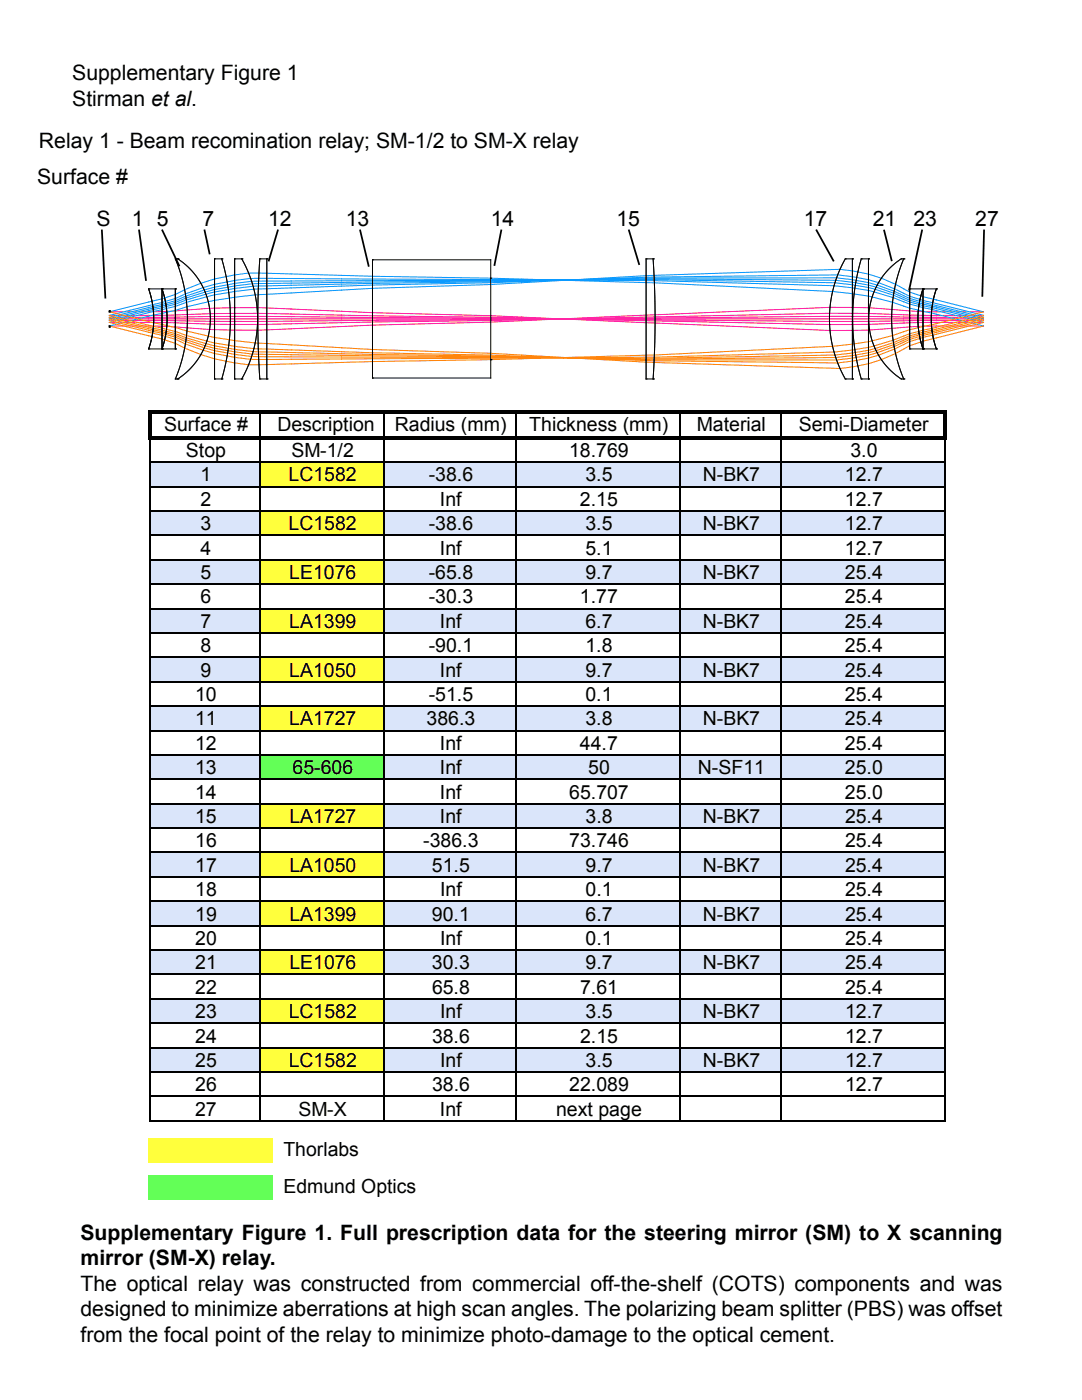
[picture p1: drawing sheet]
<svg xmlns="http://www.w3.org/2000/svg" width="216mm" height="279mm" viewBox="0 0 216 279" stroke-linecap="round" stroke-linejoin="round" font-family="sans-serif">
<!-- layer: Layer 1 -->
<path d="M21.8 62.2l11.5-.1a157.3 157.3 0 0 1 19.9-.6l21.1 .9 23.6 .6 67.7 3 4.6-.1a129.2 129.2 0 0 0 13-.8h13M21.8 62.9h10.5l9.6-.3 9.5-.1 61 1.1M21.8 63.6h174.4M46 63.1l66.4 .5M46 63.1l-24.2 .2M112.4 63.6l53.1 1.2 7.9-.1 10.8-.3 12-.1M112.4 63.6l53.1 .6 30.7-.2M196.2 62.2l-13-.1a142.9 142.9 0 0 0-17.6-.8l-67.7 3-23.6 .6-21.1 .9a164.5 164.5 0 0 1-19.9-.7h-11.5M196.2 62.9h-12l-10.8-.3-7.9-.1-67.6 1.5-23.6 .3-21.1 .4a416 416 0 0 1-22.5-.4h-8.9M196.2 63.3l-30.7-.2-114.1 1.1-29.6-.2" fill="none" stroke="#ff0096" stroke-width=".2"/>
<path d="M21.8 63.3l8.7-2.1a33.2 33.2 0 0 0 6.6-2.1 48 48 0 0 1 16.1-3l77.3-.3 36.1 .6a39.3 39.3 0 0 1 14.9 3.9l14.7 3.6M21.8 62.9l8.7-2.1a30.2 30.2 0 0 0 6.5-2.1 44 44 0 0 1 16.2-3.1l44.7 .2a1686.2 1686.2 0 0 1 68.5 1.2l3.7 .4a40.7 40.7 0 0 1 11.4 3.3l14.7 3.6M21.8 62.2l8.5-2.1a25.5 25.5 0 0 0 6.5-2.3 38.4 38.4 0 0 1 12.8-3.3l24.7 .6a1896.5 1896.5 0 0 1 91.8 3.1l4 .4a44.2 44.2 0 0 1 11.4 2.9l14.7 3.5M196.2 62.2l-9.9-2.5a24 24 0 0 1-7.6-3 29.8 29.8 0 0 0-11.1-3 1448.3 1448.3 0 0 0-69.7 3.1l-23.6 .7-21.1 1.2a75.9 75.9 0 0 0-18.2 3.2l-4.3 1-8.9 2.2M196.2 62.9l-10.1-2.5a28.2 28.2 0 0 1-7.6-2.8 32.3 32.3 0 0 0-11.3-2.7l-38.3 .4-31 1.1-23.6 .5-21.1 .7a60.2 60.2 0 0 0-18.2 3.5l-13.2 3.2M196.2 63.3l-10.1-2.5a30.8 30.8 0 0 1-7.7-2.7 34.1 34.1 0 0 0-11.5-2.7 1418.5 1418.5 0 0 0-62.8 .7l-50.9 1a54.3 54.3 0 0 0-18.2 3.6l-13.2 3.3M196.2 63.6l-10.2-2.5a33.4 33.4 0 0 1-7.7-2.6 36 36 0 0 0-11.5-2.6l-36.3-.3-77.3 1a50.1 50.1 0 0 0-18.2 3.8l-13.2 3.2" fill="none" stroke="#0096ff" stroke-width=".2"/>
<path d="M21.8 63.6l8.7 2.2a36.6 36.6 0 0 1 6.6 2 51.9 51.9 0 0 0 16.1 2.9l44.7 .5a1591.1 1591.1 0 0 0 68.9 .2 37.1 37.1 0 0 0 14.7-4l2.7-.8 12-2.9M21.8 63.3l13.2 3.3a54.2 54.2 0 0 0 18.2 3.6l77.3 1.6h36.4a35.2 35.2 0 0 0 14.6-4.1l2.7-.8 12-2.9M21.8 62.9l13.2 3.2a60.2 60.2 0 0 0 18.2 3.6l21.1 .7 23.6 .5 31 1.1 38.3 .4a33.2 33.2 0 0 0 14.3-4.2l2.7-.9 12-2.9M21.8 62.2l8.9 2.2 4.3 .9a76 76 0 0 0 18.2 3.3l21.1 1.2a1540.2 1540.2 0 0 1 56.2 2.5l37.1 1.2a30.1 30.1 0 0 0 13.9-4.5l2.7-.9 12-3M196.2 62.2l-10.3 2.6a53.5 53.5 0 0 0-7.8 2.2 49.6 49.6 0 0 1-12 2.1 1899.5 1899.5 0 0 1-91.8 3.1l-21.1 .6a35.5 35.5 0 0 1-18.2-4.3l-2.7-.9-10.5-2.5M196.2 63l-10.3 2.5a41.2 41.2 0 0 0-7.7 2.4 41.2 41.2 0 0 1-11.8 2.4l-35.8 1-79 .4a44 44 0 0 1-16.6-4l-2.7-.8-10.5-2.6M196.2 63.3l-10.2 2.6a36.7 36.7 0 0 0-7.7 2.5 38.1 38.1 0 0 1-11.7 2.5l-36.1 .6-78.9-.3a48 48 0 0 1-16.6-3.9l-13.2-3.3" fill="none" stroke="#ff8000" stroke-width=".2"/>
<g fill="none" stroke="#000" stroke-width=".2">
<path d="M29.7 57.7h.1M29.7 57.7h5.3M29.7 57.7l.7 2.8 .3 2.9-.2 3-.8 3.2M32.3 57.7l.8 2.9 .2 2.9-.2 3-.8 3.1M32.3 57.7h.1M32.3 57.7v11.9M35 51.7l1 2.8 .7 2.8 .5 3 .2 3.1-.1 2.8-.4 3.2-.9 3.4-1 2.8M35 57.7h.1M35 51.7h.1M35 57.7v11.9M35 51.7h.5M35.5 51.7h.1"/>
<path d="M35.5 51.7a14.3 14.3 0 0 1 0 23.9M42.8 51.7h.1M42.8 51.7h1.4M42.8 51.7v23.9M44.2 51.7h.1M44.2 51.7l.9 3.2 .4 2.8 .4 3 .1 2.9-.1 3-.4 3-.4 2.8-.9 3.2M46.8 51.7h.1M46.8 51.7h1.4M46.8 51.7v23.9M48.2 51.7l1.4 2.8 1 3 .6 3.2 .2 2.9-.2 3-.6 3.2-1 3-1.4 2.8M48.2 51.7h.1M51.8 51.7l-.4 11.7 .1 6.2 .3 6"/>
<path d="M51.8 51.7h.1M51.8 51.7h1.4M53.2 51.7h.1M53.2 51.7v23.9M74.3 51.9h.1M74.3 51.9v23.5M74.3 51.9h23.6v23.5h-23.6M97.9 55.5h.1M128.9 51.7h.1M128.9 51.7h1.4M128.9 51.7v23.9M130.3 51.7h.1"/>
<path d="M130.3 51.7l.4 11.3-.1 6.2-.3 6.4M168.7 51.7l-1.4 2.8-.9 2.8-.7 3-.2 3.1 .2 3.2 .6 3.2 1 3 1.4 2.8M168.7 51.7h.1M168.7 51.7h1.4M170.1 51.7h.1M170.1 51.7v23.9M171.9 51.7l-.8 3-.5 3-.4 3-.1 2.9 .1 3 .4 3 .5 3 .8 3M171.9 51.7h.1M171.9 51.7h1.4M173.3 51.7h.1M173.3 51.7v23.9M179.8 51.7h.1"/>
<path d="M179.8 51.7h.5M179.8 51.7a14.3 14.3 0 0 0 0 23.9M180.3 51.7l-1 2.8-.8 3-.4 3-.2 3.1 .2 3.2 .4 3 .7 2.8 1.1 3M180.3 51.7h.1M181.5 57.7h.1M181.5 57.7h5.3M181.5 57.7v11.9M184.2 57.7h.1M184.2 57.7v11.9M184.2 57.7l-.8 2.9-.2 2.9 .2 3.2 .8 2.9M186.8 57.7h.1M186.8 57.7l-.7 2.8-.3 2.9 .3 3.1 .7 3.1"/>
<path d="M21.7 65.1h.2M21.7 62.2h.2M21.8 65.3h.1M21.8 62h.1M21.8 62v.2M21.8 65.1v.2M21.9 65.1h.1M21.9 62.2h.1M29.7 69.6h.1M29.7 69.6h5.3M32.3 69.6h.1M35 69.6h.1"/>
<path d="M35 75.6h.1M35 75.6h.5M35.5 75.6h.1M42.8 75.6h.1M42.8 75.6h1.4M44.2 75.6h.1M46.8 75.6h.1M46.8 75.6h1.4M48.2 75.6h.1M51.8 75.6h.1M51.8 75.6h1.4M53.2 75.6h.1"/>
<path d="M74.3 75.4h.1M97.9 71.8h.1M128.9 75.6h.1M128.9 75.6h1.4M130.3 75.6h.1M168.7 75.6h.1M168.7 75.6h1.4M170.1 75.6h.1M171.9 75.6h.1M171.9 75.6h1.4M173.3 75.6h.1M179.8 75.6h.1"/>
<path d="M179.8 75.6h.5M180.3 75.6h.1M181.5 69.6h.1M181.5 69.6h5.3M184.2 69.6h.1M184.2 69.5h.1M186.8 69.6h.1"/>
</g>
<path d="M20.3 45.8l.7 13.8M27.7 45.8l1.4 10.2M32.3 45.8l3.5 7.4M40.8 45.8l1 5M55.5 45.8l-1.9 6.4M71.8 45.8l1.8 7.4M100.1 45.8l-1.5 7.3M125.5 45.8l2.1 7.1M162.8 45.8l3.6 6.4M176.4 45.8l1.5 6.3M184 45.8l-2.6 12.2M196.4 45.8l-.4 13.4" fill="none" stroke="#000" stroke-width=".35"/>
<path d="M30.2 92.2h21.7v4.9h-21.7z" fill="#dae5fa"/>
<path d="M51.9 92.2h24.7v4.9h-24.7z" fill-rule="evenodd" fill="#ffff3c"/>
<g fill="#dae5fa">
<path d="M76.6 92.2h112v4.9h-112z"/>
<path d="M30.2 102h21.7v4.9h-21.7z"/>
</g>
<path d="M51.9 102h24.7v4.9h-24.7z" fill-rule="evenodd" fill="#ffff3c"/>
<g fill="#dae5fa">
<path d="M76.6 102h112v4.9h-112z"/>
<path d="M30.2 111.7h21.7v4.9h-21.7z"/>
</g>
<path d="M51.9 111.7h24.7v4.9h-24.7z" fill-rule="evenodd" fill="#ffff3c"/>
<g fill="#dae5fa">
<path d="M76.6 111.7h112v4.9h-112z"/>
<path d="M30.2 121.4h21.7v5h-21.7z"/>
</g>
<path d="M51.9 121.4h24.7v5h-24.7z" fill-rule="evenodd" fill="#ffff3c"/>
<g fill="#dae5fa">
<path d="M76.6 121.4h112v5h-112z"/>
<path d="M30.2 131.2h21.7v4.9h-21.7z"/>
</g>
<path d="M51.9 131.2h24.7v4.9h-24.7z" fill-rule="evenodd" fill="#ffff3c"/>
<g fill="#dae5fa">
<path d="M76.6 131.2h112v4.9h-112z"/>
<path d="M30.2 140.9h21.7v4.9h-21.7z"/>
</g>
<path d="M51.9 140.9h24.7v4.9h-24.7z" fill-rule="evenodd" fill="#ffff3c"/>
<g fill="#dae5fa">
<path d="M76.6 140.9h112v4.9h-112z"/>
<path d="M30.2 150.7h21.7v4.9h-21.7z"/>
</g>
<path d="M51.9 150.7h24.7v4.9h-24.7z" fill-rule="evenodd" fill="#63ff57"/>
<g fill="#dae5fa">
<path d="M76.6 150.7h112v4.9h-112z"/>
<path d="M30.2 160.4h21.7v4.9h-21.7z"/>
</g>
<path d="M51.9 160.4h24.7v4.9h-24.7z" fill-rule="evenodd" fill="#ffff3c"/>
<g fill="#dae5fa">
<path d="M76.6 160.4h112v4.9h-112z"/>
<path d="M30.2 170.1h21.7v4.9h-21.7z"/>
</g>
<path d="M51.9 170.1h24.7v4.9h-24.7z" fill-rule="evenodd" fill="#ffff3c"/>
<g fill="#dae5fa">
<path d="M76.6 170.1h112v4.9h-112z"/>
<path d="M30.2 179.9h21.7v4.9h-21.7z"/>
</g>
<path d="M51.9 179.9h24.7v4.9h-24.7z" fill-rule="evenodd" fill="#ffff3c"/>
<g fill="#dae5fa">
<path d="M76.6 179.9h112v4.9h-112z"/>
<path d="M30.2 189.6h21.7v4.9h-21.7z"/>
</g>
<path d="M51.9 189.6h24.7v4.9h-24.7z" fill-rule="evenodd" fill="#ffff3c"/>
<g fill="#dae5fa">
<path d="M76.6 189.6h112v4.9h-112z"/>
<path d="M30.2 199.3h21.7v5h-21.7z"/>
</g>
<path d="M51.9 199.3h24.7v5h-24.7z" fill-rule="evenodd" fill="#ffff3c"/>
<g fill="#dae5fa">
<path d="M76.6 199.3h112v5h-112z"/>
<path d="M30.2 209.1h21.7v4.9h-21.7z"/>
</g>
<path d="M51.9 209.1h24.7v4.9h-24.7z" fill-rule="evenodd" fill="#ffff3c"/>
<path d="M76.6 209.1h112v4.9h-112z" fill="#dae5fa"/>
<path d="M29.7 81.9h.6v5.8h-.6zM30.3 81.9h158.6v.7h-158.6z" fill="#000"/>
<g fill="none" stroke="#000" stroke-width=".34">
<path d="M30 87.7v136.2M30.2 92.2h158.5M30.2 97.1h158.5M51.9 82.6v4.4M51.9 87.7v136.2M76.6 82.6v4.4M76.6 87.7v136.2M103 82.6v4.4M103 87.7v136.2M135.7 82.6v4.4M135.7 87.7v136.2M155.9 82.6v4.4"/>
<path d="M155.9 87.7v136.2M188.6 87.7v136.2M30.2 102h158.5M30.2 106.8h158.5M30.2 111.7h158.5M30.2 116.6h158.5M30.2 121.4h158.5M30.2 126.3h158.5M30.2 131.2h158.5M30.2 136.1h158.5M30.2 140.9h158.5M30.2 145.8h158.5"/>
<path d="M30.2 150.7h158.5M30.2 155.5h158.5M30.2 160.4h158.5M30.2 165.3h158.5M30.2 170.1h158.5M30.2 175h158.5M30.2 179.9h158.5M30.2 184.7h158.5M30.2 189.6h158.5M30.2 194.5h158.5M30.2 199.3h158.5M30.2 204.2h158.5"/>
<path d="M30.2 209.1h158.5M30.2 213.9h158.5M30.2 218.8h158.5M30.2 223.7h158.5"/>
</g>
<g fill="#000">
<path d="M30.3 87h158.6v.7h-158.6z" fill-rule="evenodd"/>
<path d="M188.2 82.6h.7v5.1h-.7z" fill-rule="evenodd"/>
</g>
<path d="M29.7 227.2h24.7v4.9h-24.7z" fill-rule="evenodd" fill="#ffff3c"/>
<path d="M29.7 234.6h24.7v4.9h-24.7z" fill-rule="evenodd" fill="#63ff57"/>
<g font-size="4.2">
<text x="14.4" y="16">Supplementary Figure 1</text>
<text x="14.4" y="21.1">Stirman et al.</text>
<text x="7.8" y="29.6">Relay 1 - Beam recomination relay; SM-1/2 to SM-X relay</text>
<text x="7.4" y="36.7">Surface #</text>
<text x="19.3" y="45.1">S</text>
<text x="26.3" y="45.1">1</text>
<text x="31.3" y="45.1">5</text>
<text x="40.4" y="45.1">7</text>
<text x="53.5" y="45.1">12</text>
<text x="69" y="45.1">13</text>
<text x="97.9" y="45.1">14</text>
<text x="123" y="45.1">15</text>
<text x="160.4" y="45.1">17</text>
<text x="174.1" y="45.1">21</text>
<text x="182.3" y="45.1">23</text>
<text x="194.6" y="45.1">27</text>
<text x="16.1" y="247.4">Supplementary Figure 1. Full prescription data for the steering mirror (SM) to X scanning</text>
<text x="16.1" y="252.5">mirror (SM-X) relay.</text>
<text x="16.1" y="257.6">The optical relay was constructed from commercial off-the-shelf (COTS) components and was</text>
<text x="16.1" y="262.7">designed to minimize aberrations at high scan angles. The polarizing beam splitter (PBS) was offset</text>
<text x="16.1" y="267.7">from the focal point of the relay to minimize photo-damage to the optical cement.</text>
</g>
<g font-size="3.9">
<text x="32.7" y="86">Surface #</text>
<text x="55.4" y="86">Description</text>
<text x="78.8" y="86">Radius (mm)</text>
<text x="105.6" y="86">Thickness (mm)</text>
<text x="139.1" y="86">Material</text>
<text x="159.4" y="86">Semi-Diameter</text>
<text x="37.1" y="91.2">Stop</text>
<text x="58.1" y="91.2">SM-1/2</text>
<text x="113.6" y="91.2">18.769</text>
<text x="169.7" y="91.2">3.0</text>
<text x="40" y="96.1">1</text>
<text x="40" y="101">2</text>
<text x="57.6" y="96.1">LC1582</text>
<text x="85.5" y="96.1">-38.6</text>
<text x="87.8" y="101">Inf</text>
<text x="115.7" y="101">2.15</text>
<text x="116.8" y="96.1">3.5</text>
<text x="140.2" y="96.1">N-BK7</text>
<text x="168.6" y="96.1">12.7</text>
<text x="168.6" y="101">12.7</text>
<text x="40" y="105.8">3</text>
<text x="57.6" y="105.8">LC1582</text>
<text x="85.5" y="105.8">-38.6</text>
<text x="116.8" y="105.8">3.5</text>
<text x="140.2" y="105.8">N-BK7</text>
<text x="168.6" y="105.8">12.7</text>
<text x="40" y="110.7">4</text>
<text x="87.8" y="110.7">Inf</text>
<text x="116.8" y="110.7">5.1</text>
<text x="168.6" y="110.7">12.7</text>
<text x="40" y="115.6">5</text>
<text x="57.7" y="115.6">LE1076</text>
<text x="85.5" y="115.6">-65.8</text>
<text x="116.8" y="115.6">9.7</text>
<text x="140.2" y="115.6">N-BK7</text>
<text x="168.6" y="115.6">25.4</text>
<text x="40" y="120.4">6</text>
<text x="40" y="125.3">7</text>
<text x="57.7" y="125.3">LA1399</text>
<text x="85.5" y="120.4">-30.3</text>
<text x="87.8" y="125.3">Inf</text>
<text x="115.7" y="120.4">1.77</text>
<text x="116.8" y="125.3">6.7</text>
<text x="140.2" y="125.3">N-BK7</text>
<text x="168.6" y="120.4">25.4</text>
<text x="168.6" y="125.3">25.4</text>
<text x="40" y="130.2">8</text>
<text x="85.5" y="130.2">-90.1</text>
<text x="116.8" y="130.2">1.8</text>
<text x="168.6" y="130.2">25.4</text>
<text x="40" y="135">9</text>
<text x="57.7" y="135">LA1050</text>
<text x="87.8" y="135">Inf</text>
<text x="116.8" y="135">9.7</text>
<text x="140.2" y="135">N-BK7</text>
<text x="168.6" y="135">25.4</text>
<text x="38.9" y="139.9">10</text>
<text x="85.5" y="139.9">-51.5</text>
<text x="116.8" y="139.9">0.1</text>
<text x="168.6" y="139.9">25.4</text>
<text x="38.9" y="144.8">11</text>
<text x="38.9" y="149.6">12</text>
<text x="57.7" y="144.8">LA1727</text>
<text x="85.1" y="144.8">386.3</text>
<text x="87.8" y="149.6">Inf</text>
<text x="115.7" y="149.6">44.7</text>
<text x="116.8" y="144.8">3.8</text>
<text x="140.2" y="144.8">N-BK7</text>
<text x="168.6" y="144.8">25.4</text>
<text x="168.6" y="149.6">25.4</text>
<text x="38.9" y="154.5">13</text>
<text x="58.4" y="154.5">65-606</text>
<text x="87.8" y="154.5">Inf</text>
<text x="117.4" y="154.5">50</text>
<text x="139.3" y="154.5">N-SF11</text>
<text x="168.6" y="154.5">25.0</text>
<text x="38.9" y="159.4">14</text>
<text x="87.8" y="159.4">Inf</text>
<text x="113.6" y="159.4">65.707</text>
<text x="168.6" y="159.4">25.0</text>
<text x="38.9" y="164.2">15</text>
<text x="57.7" y="164.2">LA1727</text>
<text x="87.8" y="164.2">Inf</text>
<text x="116.8" y="164.2">3.8</text>
<text x="140.2" y="164.2">N-BK7</text>
<text x="168.6" y="164.2">25.4</text>
<text x="38.9" y="169.1">16</text>
<text x="38.9" y="174">17</text>
<text x="57.7" y="174">LA1050</text>
<text x="84.5" y="169.1">-386.3</text>
<text x="86.2" y="174">51.5</text>
<text x="113.6" y="169.1">73.746</text>
<text x="116.8" y="174">9.7</text>
<text x="140.3" y="174">N-BK7</text>
<text x="168.6" y="169.1">25.4</text>
<text x="168.6" y="174">25.4</text>
<text x="39" y="178.9">18</text>
<text x="87.8" y="178.9">Inf</text>
<text x="116.8" y="178.9">0.1</text>
<text x="168.6" y="178.9">25.4</text>
<text x="39" y="183.7">19</text>
<text x="57.7" y="183.7">LA1399</text>
<text x="86.2" y="183.7">90.1</text>
<text x="116.8" y="183.7">6.7</text>
<text x="140.3" y="183.7">N-BK7</text>
<text x="168.6" y="183.7">25.4</text>
<text x="39" y="188.6">20</text>
<text x="87.8" y="188.6">Inf</text>
<text x="116.8" y="188.6">0.1</text>
<text x="168.6" y="188.6">25.4</text>
<text x="39" y="193.5">21</text>
<text x="57.8" y="193.5">LE1076</text>
<text x="86.2" y="193.5">30.3</text>
<text x="116.8" y="193.5">9.7</text>
<text x="140.3" y="193.5">N-BK7</text>
<text x="168.6" y="193.5">25.4</text>
<text x="39" y="198.3">22</text>
<text x="39" y="203.2">23</text>
<text x="57.6" y="203.2">LC1582</text>
<text x="86.2" y="198.3">65.8</text>
<text x="87.8" y="203.2">Inf</text>
<text x="115.8" y="198.3">7.61</text>
<text x="116.9" y="203.2">3.5</text>
<text x="140.3" y="203.2">N-BK7</text>
<text x="168.6" y="198.3">25.4</text>
<text x="168.6" y="203.2">12.7</text>
<text x="39" y="208.1">24</text>
<text x="86.2" y="208.1">38.6</text>
<text x="115.8" y="208.1">2.15</text>
<text x="168.6" y="208.1">12.7</text>
<text x="39" y="212.9">25</text>
<text x="57.6" y="212.9">LC1582</text>
<text x="87.8" y="212.9">Inf</text>
<text x="116.9" y="212.9">3.5</text>
<text x="140.3" y="212.9">N-BK7</text>
<text x="168.6" y="212.9">12.7</text>
<text x="39" y="217.8">26</text>
<text x="86.2" y="217.8">38.6</text>
<text x="113.6" y="217.8">22.089</text>
<text x="168.6" y="217.8">12.7</text>
<text x="38.9" y="222.7">27</text>
<text x="59.5" y="222.7">SM-X</text>
<text x="87.8" y="222.7">Inf</text>
<text x="111" y="222.7">next page</text>
<text x="56.5" y="230.7">Thorlabs</text>
<text x="56.5" y="238.1">Edmund Optics</text>
</g>
</svg>
